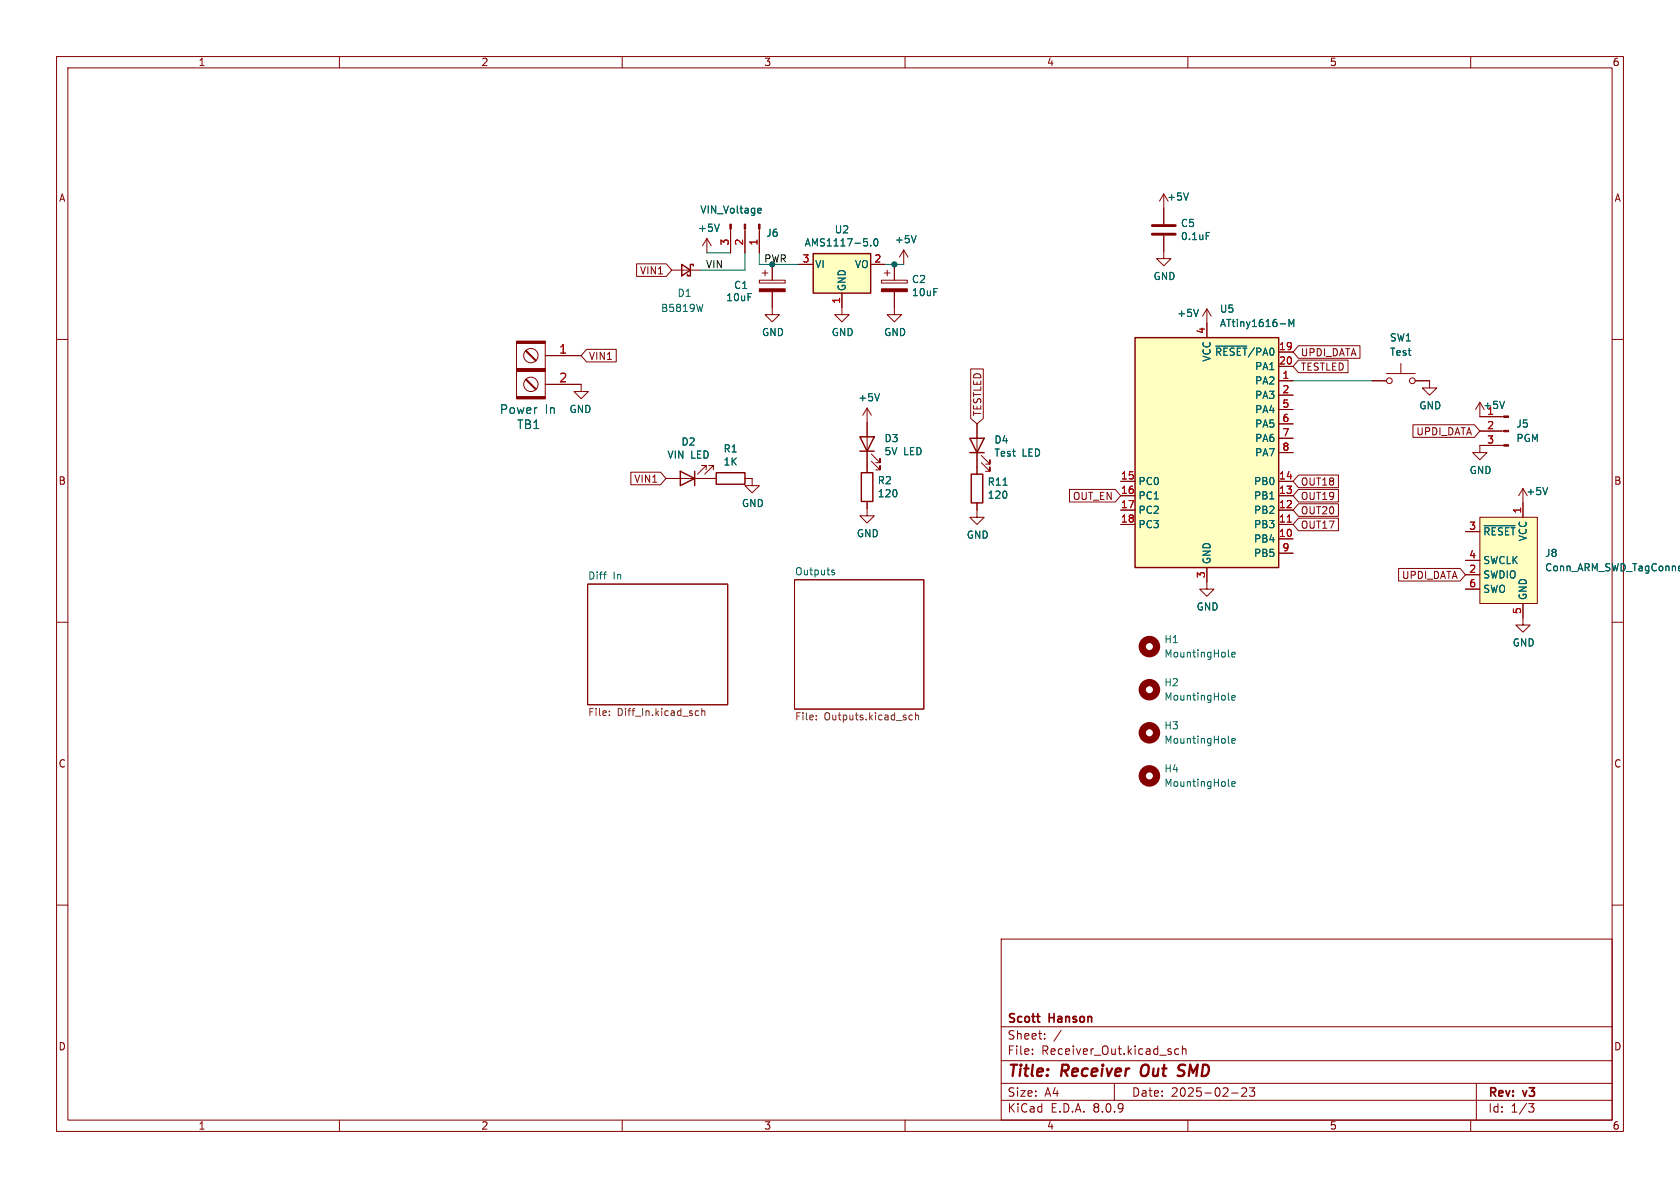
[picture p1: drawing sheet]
<svg xmlns="http://www.w3.org/2000/svg" width="297mm" height="210mm" viewBox="0 0 297 210" stroke-linecap="round" stroke-linejoin="round" font-family="sans-serif">
<g fill="none" stroke="#840000" stroke-width=".18">
<path d="M10 10h277v190h-277zM12 12h273v186h-273zM60 10v2M110 10v2M160 10v2M210 10v2M260 10v2M158.1 54.4v1.2h1.3l-1.3 1.3-1.3-1.3h1.3M10 60h2M285 60h2M10 110h2M103.9 103.3h24.8v21.3h-24.8z"/>
<path d="M140.5 102.5h22.8v22.8h-22.8zM285 110h2M10 160h2M177 166h108v32h-108zM285 160h2M60 198v2M110 198v2M160 198v2M177 194.5h108M177 191.5h108M177 187.5h108M177 181.5h108"/>
<path d="M182.5 186.3v.1M182.5 185.5v.1M184.7 183.6v.1M184.7 182.8v.1M187.6 182.1l-1.3 2M197 191.5v3M208.4 185.5l-.4-.1-.3 .3v.4l.1 .2h.6M209 185.5l.2-.1 .4 .1 .1 .9M209 184.9v1.5M210 198v2M217.7 193.2h1.2M219.5 192.4l.6-.1 .2 .1 .1 .3-.9 1.1h.9"/>
<path d="M220.9 192.3h.9l-.5 .6 .4 .1v.7l-.2 .1h-.4l-.2-.1M260 198v2M261 191.5v6.5M270.2 195.1h1l-.5 .6 .4 .1 .1 .5-.3 .3h-.4"/>
</g>
<path d="M201.9 188.5a1.5 1.5 0 0 0 0 1.6M208.5 189.1l.7 .3M209.2 190l-.3 .2h-.5M209.3 188.2h-.5l-.3 .2" fill="none" stroke="#840000" stroke-width=".4"/>
<path d="M106.7 101.5h.5M107.1 101.1h.1M147.1 101.1l.5 .3-.1 .2h-.3M147.1 100.8h.4" fill="none" stroke="#006464" stroke-width=".18"/>
<path d="M107.7 126.4v.1M107.7 125.7v.1M123 126.4h.5M123 125.7h.5M124.1 125.8l.1-.2 .3 .1 .1 .8M124.1 125.2v1.3M144.3 127.1v.2M144.3 126.5v.1M160.7 127l.2 .3 .4-.1M161.3 126.5l-.4-.1-.2 .3M161.8 126.5l.2-.1 .3 .1 .1 .8M161.8 126v1.3" fill="none" stroke="#725600" stroke-width=".18"/>
<path d="M200.7 59.7h25.4v40.6h-25.4z" fill="#ffffc2"/>
<path d="M200.7 59.7h25.4v40.6h-25.4z" fill="none" stroke="#840000" stroke-width=".25"/>
<g fill="none" stroke="#840000" stroke-width=".18">
<path d="M213.4 57.2v2.5M226.1 67.3h2.5M226.1 62.2h2.5M226.1 69.9h2.5M226.1 64.8h2.5M226.1 72.4h2.5M226.1 74.9h2.5M226.1 77.5h2.5M198.1 92.7h2.6M198.1 90.2h2.6M198.1 87.6h2.6M198.1 85.1h2.6"/>
<path d="M226.1 95.3h2.5M226.1 92.7h2.5M226.1 90.2h2.5M226.1 87.6h2.5M226.1 85.1h2.5M226.1 80h2.5M226.1 97.8h2.5M213.4 100.3v2.6"/>
</g>
<path d="M227.6 92.3h.7" fill="none" stroke="#a90000" stroke-width=".18"/>
<path d="M226.3 57.2h1M227.9 57.7v-1.2l.4 .9 .4-.9v1.2M214.9 61.2h5.5" fill="none" stroke="#006464" stroke-width=".18"/>
<path d="M261.6 91.4h10.2v15.3h-10.2z" fill="#ffffc2"/>
<g fill="none" stroke="#840000" stroke-width=".18">
<path d="M118.7 47.8h5.1M125 42.2l-.8 1.2M125 42.2v2.5M125 42.2l.7 1.2M129.2 40.5v4.2M131.7 40.5v4.2M134.2 49.5h4.6v.5h-4.6zM134.2 40.5v4.2M134.7 48.3h1.1M135.3 47.8v1M136.5 51.6v4h1.3l-1.3 1.3-1.2-1.3h1.2M136.5 46.7v2.8"/>
<path d="M148.8 54.4v1.2h1.3l-1.3 1.3-1.2-1.3h1.2M155.8 49.5h4.6v.5h-4.6zM156.3 48.3h1.1M156.8 47.8v1M158.1 46.7v2.8M158.1 51.6v2.8M159.8 44.2l-.8 1.3M159.8 44.2v2.5M159.8 44.2l.7 1.3M91.3 60.3h5.1v10.2h-5.1zM96.4 67.9h6.3v1.3h-1.2l1.2 1.3 1.3-1.3h-1.3M96.4 62.9h6.3"/>
<path d="M153.3 72.1l-.8 1.3M153.3 72.1v11.5M153.3 72.1l.8 1.3M172.7 74.9v8.9M261.6 76.2h4.2M261.6 73.7h4.2M265.8 78.7h-4.2v1.3h1.3l-1.3 1.3-1.3-1.3h1.3M117.7 84.6h8.9M124.8 83.1v-.8h-.7h.7l-1.5 1.5M126.1 83.1v-.8h-.8h.8l-1.5 1.5M131.7 84.6h1.3v1.3h1.2l-1.2 1.2-1.3-1.2h1.3M153.3 88.6v2.6h1.3l-1.3 1.3-1.3-1.3h1.3"/>
<path d="M154.1 81.5l1.5 1.6v-.8v.8h-.8M154.1 80.3l1.5 1.5v-.8v.8h-.8M172.7 88.9v2.5h1.3l-1.3 1.3-1.3-1.3h1.3M173.5 81.8l1.5 1.5v-.7v.7h-.8M173.5 80.5l1.5 1.5v-.7v.7h-.8M259.1 94h2.5M259.1 99.1h2.5M261.6 91.4h10.2v15.3h-10.2zM268.5 87.6l.7-1.2v5M259.1 101.6h2.5M259.1 104.1h2.5M269.2 106.7v3.8h1.3l-1.3 1.3-1.2-1.3h1.2"/>
<circle cx="93.9" cy="67.9" r="1.27"/>
<circle cx="93.9" cy="62.9" r="1.27"/>
</g>
<path d="M127.2 39.6l-.5 1.3M134.2 36.8l.3 .1 .1 .2-.6 .1M134.5 37.6l-.3 .1M124.2 53.8l-.3 1.3M162 41.7l-.5 1.2M155.5 69.6l-.4 1.3M177.3 85.8h.8M262.4 92.9h5.4M273.6 86.2l-.4 1.2" fill="none" stroke="#006464" stroke-width=".18"/>
<g fill="#840000" stroke="#840000" stroke-width=".18">
<path d="M134.2 51.1h4.6v.5h-4.6z"/>
<path d="M265.8 78.6h.9v.3h-.9z"/>
<path d="M265.8 76.1h.9v.2h-.9z"/>
<path d="M265.8 73.5h.9v.3h-.9z"/>
<path d="M129 39.6h.3v.9h-.3z"/>
<path d="M131.6 39.6h.2v.9h-.2z"/>
<path d="M134.1 39.6h.3v.9h-.3z"/>
<path d="M155.8 51.1h4.6v.5h-4.6z"/>
<path d="M91.3 70.1h5.1v.4h-5.1z"/>
<path d="M91.3 65.2h5.1v.5h-5.1z"/>
<path d="M91.3 60.3h5.1v.4h-5.1z"/>
<path d="M92.9 67.1l.1-.1 1.8 1.8-.1 .1z"/>
<path d="M92.9 62.1l.1-.2 1.8 1.8-.1 .1z"/>
</g>
<path d="M120.5 46.7l1.5 1.1-1.5 1zM122.6 47v-.3h-.6v2.1h-.5v-.3M152 77.2h2.6l-1.3 2.6zM152 79.8h2.6M171.4 77.5h2.6l-1.3 2.5zM120.3 83.3l2.5 1.3-2.5 1.3zM122.8 83.3v2.6M126.6 83.6h5.1v2h-5.1zM152.3 83.6h2v5h-2zM171.4 80h2.6M171.7 83.8h2v5.1h-2z" fill="none" stroke="#840000" stroke-width=".25"/>
<path d="M143.8 44.8h10.1v7h-10.1z" fill="#ffffc2"/>
<path d="M143.8 44.8h10.1v7h-10.1z" fill="none" stroke="#840000" stroke-width=".25"/>
<g fill="none" stroke="#840000" stroke-width=".18">
<path d="M205 35.6l.7-1.3v5.3M112.5 46.6h5.3l.9 1.2-.9 1.1h-5.3zM129.2 40.9v3.8M131.7 40.9v3.8M134.2 40.9v3.8M136.5 46.7v2.8M136.5 51.6v2.8M141.2 46.7h2.6M148.8 51.8v2.6M153.9 46.7h2.6M158.1 46.7v2.8M158.1 51.6v2.8"/>
<path d="M205.7 41.7v4h1.3l-1.3 1.3-1.2-1.3h1.2M213.4 54.6l-.8 1.3M213.4 54.6v5.1M213.4 54.6l.7 1.3M96.4 62.9h6.3M96.4 67.9h6.3M103.7 61.8h5.2v2.2h-5.2l-1-1.1zM153.3 74.7v2.5M153.3 79.8v3.8M171.6 65.2h2.2v8.8l-1.1 .9-1.1-.9zM172.7 74.9v2.6M226.1 67.3h2.5"/>
<path d="M226.1 62.2h2.5M226.1 69.9h2.5M226.1 64.8h2.5M226.1 72.4h2.5M226.1 74.9h2.5M226.1 77.5h2.5M229.6 63.7h8.7v2.2h-8.7l-1-1.1zM229.6 61.1h10.8v2.2h-10.8l-1-1.1zM242.6 67.3h2.5M245.1 66h5.1M247.6 64.3v1.7M249.8 75.1h10.9l.9 1.1-.9 1.1h-10.9z"/>
<path d="M250.2 67.3h2.5v1.3h1.3l-1.3 1.3-1.2-1.3h1.2M260.9 72.4l.7-1.3v2.6h3.8M261.6 76.2h3.8M261.6 78.7h3.8M111.5 83.5h5.3l.9 1.1-.9 1.1h-5.3zM117.7 84.6h2.6M122.8 84.6h3.8M131.7 84.6h1.3M153.3 88.6v1.3M172.7 80v3.8M172.7 88.9v1.3M189.1 86.5h8.1l.9 1.1-.9 1.1h-8.1z"/>
<path d="M198.1 92.7h2.6M198.1 90.2h2.6M198.1 87.6h2.6M198.1 85.1h2.6M226.1 95.3h2.5M226.1 92.7h2.5M226.1 90.2h2.5M226.1 87.6h2.5M226.1 85.1h2.5M226.1 80h2.5M226.1 97.8h2.5M229.6 84h7v2.2h-7l-1-1.1z"/>
<path d="M229.6 91.6h7v2.2h-7l-1-1.1zM229.6 89.1h7v2.2h-7l-1-1.1zM229.6 86.5h7v2.2h-7l-1-1.1zM259.1 94h2.5M259.1 99.1h2.5M269.2 88.9v2.5M213.4 100.3v3.8h1.2l-1.2 1.3-1.3-1.3h1.3M247.3 100.5h10.8l1 1.1-1 1.1h-10.8zM259.1 101.6h2.5M259.1 104.1h2.5M269.2 106.7v2.5"/>
<circle cx="245.6" cy="67.3" r=".51"/>
<circle cx="249.7" cy="67.3" r=".51"/>
</g>
<g fill="none" stroke="#006464" stroke-width=".18">
<path d="M127.2 39.6l-.5 1.3M134.2 36.8l.3 .1 .1 .2-.6 .1M134.5 37.6l-.3 .1M210.1 34.1l-.4 1.3M153.9 43.4v.1M154.6 42.3l.2-.1a.68 .68 0 0 1 .4 .6 .68 .68 0 0 1-.4 .7 .84 .84 0 0 1-.2-1.2zM162 41.7l-.5 1.2M211.9 54.7l-.5 1.3M213.2 41.1h.7M226.3 57.2h1M227.9 57.7v-1.2l.4 .9 .4-.9v1.2M155.5 69.6l-.4 1.3"/>
<path d="M214.9 61.2h5.5M266 70.9l-.4 1.3M177.3 85.8h.8M262.4 92.9h5.4M273.6 86.2l-.4 1.2M217.2 116l.1 .1M217.8 115.7l.6-.1-.1-.2-.4-.1-.1 .2v.6h.5M217.2 131.2l.1 .2M217.2 123.6l.1 .2M217.2 138.8l.1 .2M217.8 131l.6-.2-.1-.2-.4-.1-.1 .2v.6h.5M217.8 123.3l.6-.1-.1-.2-.4-.1-.1 .2v.6h.5"/>
<path d="M217.8 138.6l.6-.1-.1-.3h-.4l-.1 .1v.6h.5"/>
</g>
<path d="M203.7 39.9h4.1M203.7 41.4h4.1" fill="none" stroke="#840000" stroke-width=".51"/>
<g fill="none" stroke="#840000" stroke-width="1.3">
<circle cx="203.2" cy="114.3" r="1.27"/>
<circle cx="203.2" cy="121.9" r="1.27"/>
<circle cx="203.2" cy="129.5" r="1.27"/>
<circle cx="203.2" cy="137.2" r="1.27"/>
</g>
<path d="M125 44.7h4.2M131.7 44.7v3.1h-7.9M134.2 44.7v2h7M156.5 46.7h3.3M228.6 67.3h14" fill="none" stroke="#009600" stroke-width=".18"/>
<path d="M227.6 92.3h.7" fill="none" stroke="#a90000" stroke-width=".18"/>
<g fill="#009600" stroke="#009600" stroke-width=".18">
<circle cx="136.5" cy="46.7" r=".46"/>
<circle cx="158.1" cy="46.7" r=".46"/>
</g>
<g font-size="2.8" fill="#840000">
<text x="178" y="190.9">Title:</text>
<text x="187.7" y="190.9">Receiver</text>
<text x="202.6" y="190.9">Out</text>
<text x="209.9" y="190.9">SMD</text>
</g>
<g font-size="2.1" fill="#a90000">
<text x="98.8" y="62.6">1</text>
<text x="98.8" y="67.7">2</text>
</g>
<g font-size="2.1" fill="#006464">
<text x="88.3" y="73.4">Power</text>
<text x="91.3" y="76">TB1</text>
<text x="96.3" y="73.4">In</text>
</g>
<g font-size="2.1" fill="#840000">
<text x="178" y="184">Sheet:</text>
<text x="178" y="181.2">Scott</text>
<text x="185.5" y="181.2">Hanson</text>
<text x="178" y="186.7">File:</text>
<text x="184.1" y="186.7">Receiver_Out.kicad_sch</text>
<text x="178" y="196.9">KiCad</text>
<text x="178" y="194.1">Size:</text>
<text x="184.7" y="194.1">A4</text>
<text x="185.7" y="196.9">E.D.A.</text>
<text x="193.3" y="196.9">8.0.9</text>
<text x="200" y="194.1">Date:</text>
<text x="207" y="194.1">2025-02-23</text>
<text x="263" y="194.3">Rev:</text>
<text x="263" y="196.9">Id:</text>
<text x="267.1" y="196.9">1/3</text>
<text x="269.4" y="194.3">v3</text>
</g>
<g font-size="1.8" fill="#840000">
<text x="35" y="11.9">1</text>
<text x="85" y="11.9">2</text>
<text x="135" y="11.9">3</text>
<text x="185" y="11.9">4</text>
<text x="235" y="11.9">5</text>
<text x="285" y="11.9">6</text>
<text x="10.3" y="35.9">A</text>
<text x="285.3" y="35.9">A</text>
<text x="113" y="48.7">VIN1</text>
<text x="104" y="63.8">VIN1</text>
<text x="229.9" y="65.7">TESTLED</text>
<text x="229.9" y="63.2">UPDI_DATA</text>
<text x="173.7" y="73.7" transform="rotate(-90 173.7 73.7)">TESTLED</text>
<text x="250.3" y="77.2">UPDI_DATA</text>
<text x="10.3" y="85.9">B</text>
<text x="112" y="85.5">VIN1</text>
<text x="189.6" y="88.6">OUT_EN</text>
<text x="229.9" y="86">OUT18</text>
<text x="229.9" y="88.6">OUT19</text>
<text x="285.3" y="85.9">B</text>
<text x="229.9" y="93.7">OUT17</text>
<text x="229.9" y="91.1">OUT20</text>
<text x="247.7" y="102.6">UPDI_DATA</text>
<text x="10.3" y="135.9">C</text>
<text x="285.3" y="135.9">C</text>
<text x="10.3" y="185.9">D</text>
<text x="285.3" y="185.9">D</text>
<text x="35" y="199.9">1</text>
<text x="85" y="199.9">2</text>
<text x="135" y="199.9">3</text>
<text x="185" y="199.9">4</text>
<text x="235" y="199.9">5</text>
<text x="285" y="199.9">6</text>
</g>
<g font-size="1.8" fill="#006464">
<text x="206.2" y="35.7">+5V</text>
<text x="123.3" y="41.2">+5V</text>
<text x="123.7" y="37.9">VIN_Voltage</text>
<text x="147.5" y="41.5">U2</text>
<text x="208.7" y="40.3">C5</text>
<text x="135.4" y="42.1">J6</text>
<text x="142.2" y="43.8">AMS1117-5.0</text>
<text x="144" y="47.6">VI</text>
<text x="151" y="47.6">VO</text>
<text x="158.1" y="43.2">+5V</text>
<text x="208.7" y="42.6">0.1uF</text>
<text x="119.7" y="52.7">D1</text>
<text x="128.3" y="53.4">10uF</text>
<text x="129.7" y="51.3">C1</text>
<text x="149.7" y="51.6" transform="rotate(-90 149.7 51.6)">GND</text>
<text x="161.1" y="50.2">C2</text>
<text x="161.1" y="52.6">10uF</text>
<text x="203.8" y="49.7">GND</text>
<text x="116.8" y="55.3">B5819W</text>
<text x="134.6" y="59.6">GND</text>
<text x="146.9" y="59.6">GND</text>
<text x="156.2" y="59.6">GND</text>
<text x="208" y="56.2">+5V</text>
<text x="215.6" y="58">ATtiny1616-M</text>
<text x="215.6" y="55.5">U5</text>
<text x="214.2" y="64" transform="rotate(-90 214.2 64)">VCC</text>
<text x="214.7" y="63.1">~{RESET}/PA0</text>
<text x="221.8" y="65.6">PA1</text>
<text x="245.6" y="60.6">SW1</text>
<text x="245.6" y="63.1">Test</text>
<text x="151.6" y="71.1">+5V</text>
<text x="221.8" y="68.2">PA2</text>
<text x="221.8" y="70.7">PA3</text>
<text x="100.6" y="73.2">GND</text>
<text x="221.8" y="73.3">PA4</text>
<text x="221.8" y="75.8">PA5</text>
<text x="250.8" y="72.6">GND</text>
<text x="262.1" y="72.5">+5V</text>
<text x="262.8" y="73.4">1</text>
<text x="268" y="75.8">J5</text>
<text x="117.9" y="81.3">VIN</text>
<text x="120.4" y="79">D2</text>
<text x="122.1" y="81.3">LED</text>
<text x="127.8" y="80.2">R1</text>
<text x="127.8" y="82.5">1K</text>
<text x="156.3" y="78.4">D3</text>
<text x="156.3" y="80.7">5V</text>
<text x="159.7" y="80.7">LED</text>
<text x="175.7" y="78.6">D4</text>
<text x="175.7" y="80.9">Test</text>
<text x="180.7" y="80.9">LED</text>
<text x="221.8" y="78.3">PA6</text>
<text x="221.8" y="80.9">PA7</text>
<text x="259.7" y="84">GND</text>
<text x="268" y="78.3">PGM</text>
<text x="131.1" y="89.8">GND</text>
<text x="155.1" y="85.8">R2</text>
<text x="155.1" y="88.1">120</text>
<text x="174.5" y="88.4">120</text>
<text x="174.5" y="86.1">R11</text>
<text x="201.2" y="86">PC0</text>
<text x="201.2" y="88.5">PC1</text>
<text x="221.6" y="88.5">PB1</text>
<text x="221.6" y="86">PB0</text>
<text x="269.7" y="87.7">+5V</text>
<text x="151.4" y="95.2">GND</text>
<text x="170.8" y="95.4">GND</text>
<text x="201.2" y="91">PC2</text>
<text x="201.2" y="93.6">PC3</text>
<text x="221.6" y="93.6">PB3</text>
<text x="221.6" y="91">PB2</text>
<text x="262.1" y="94.8">~{RESET}</text>
<text x="270.1" y="95.8" transform="rotate(-90 270.1 95.8)">VCC</text>
<text x="140.5" y="101.8">Outputs</text>
<text x="214.2" y="99.8" transform="rotate(-90 214.2 99.8)">GND</text>
<text x="221.6" y="96.1">PB4</text>
<text x="221.6" y="98.7">PB5</text>
<text x="262.1" y="99.9">SWCLK</text>
<text x="273.1" y="98.7">J8</text>
<text x="273.1" y="101.2">Conn_ARM_SWD_TagConnect_</text>
<text x="103.9" y="102.5">Diff</text>
<text x="108.4" y="102.5">In</text>
<text x="262.1" y="102.5">SWDIO</text>
<text x="262.1" y="105">SWO</text>
<text x="270.1" y="106.2" transform="rotate(-90 270.1 106.2)">GND</text>
<text x="205.7" y="113.9">H1</text>
<text x="211.5" y="108.1">GND</text>
<text x="205.7" y="116.4">MountingHole</text>
<text x="267.3" y="114.5">GND</text>
<text x="205.7" y="121.5">H2</text>
<text x="205.7" y="124.1">MountingHole</text>
<text x="205.7" y="129.1">H3</text>
<text x="205.7" y="131.7">MountingHole</text>
<text x="205.7" y="136.8">H4</text>
<text x="205.7" y="139.3">MountingHole</text>
</g>
<g font-size="1.8" fill="#0f0f0f">
<text x="124.7" y="47.5">VIN</text>
<text x="135" y="46.5">PWR</text>
</g>
<g font-size="1.8" fill="#a90000">
<text x="128.9" y="43.5" transform="rotate(-90 128.9 43.5)">3</text>
<text x="131.4" y="43.5" transform="rotate(-90 131.4 43.5)">2</text>
<text x="134" y="43.5" transform="rotate(-90 134 43.5)">1</text>
<text x="141.8" y="46.5">3</text>
<text x="154.5" y="46.5">2</text>
<text x="148.6" y="53.8" transform="rotate(-90 148.6 53.8)">1</text>
<text x="213.1" y="59.1" transform="rotate(-90 213.1 59.1)">4</text>
<text x="226" y="62">19</text>
<text x="226" y="64.5">20</text>
<text x="226.6" y="67.1">1</text>
<text x="226.6" y="69.6">2</text>
<text x="226.6" y="72.1">5</text>
<text x="226.6" y="74.7">6</text>
<text x="226.6" y="77.2">7</text>
<text x="262.8" y="75.9">2</text>
<text x="226.6" y="79.8">8</text>
<text x="262.8" y="78.5">3</text>
<text x="198.1" y="84.8">15</text>
<text x="198.1" y="87.4">16</text>
<text x="198.1" y="89.9">17</text>
<text x="226" y="89.9">12</text>
<text x="226" y="87.4">13</text>
<text x="226" y="84.8">14</text>
<text x="198.1" y="92.5">18</text>
<text x="226" y="95">10</text>
<text x="226" y="92.5">11</text>
<text x="259.6" y="93.7">3</text>
<text x="269" y="90.9" transform="rotate(-90 269 90.9)">1</text>
<text x="226.6" y="97.5">9</text>
<text x="259.6" y="101.3">2</text>
<text x="259.6" y="98.8">4</text>
<text x="213.1" y="102.3" transform="rotate(-90 213.1 102.3)">3</text>
<text x="259.6" y="103.9">6</text>
<text x="269" y="108.7" transform="rotate(-90 269 108.7)">5</text>
</g>
<g font-size="1.8" fill="#725600">
<text x="103.9" y="126.9">File:</text>
<text x="109.1" y="126.9">Diff_In.kicad_sch</text>
<text x="140.5" y="127.7">File:</text>
<text x="145.7" y="127.7">Outputs.kicad_sch</text>
</g>
</svg>
